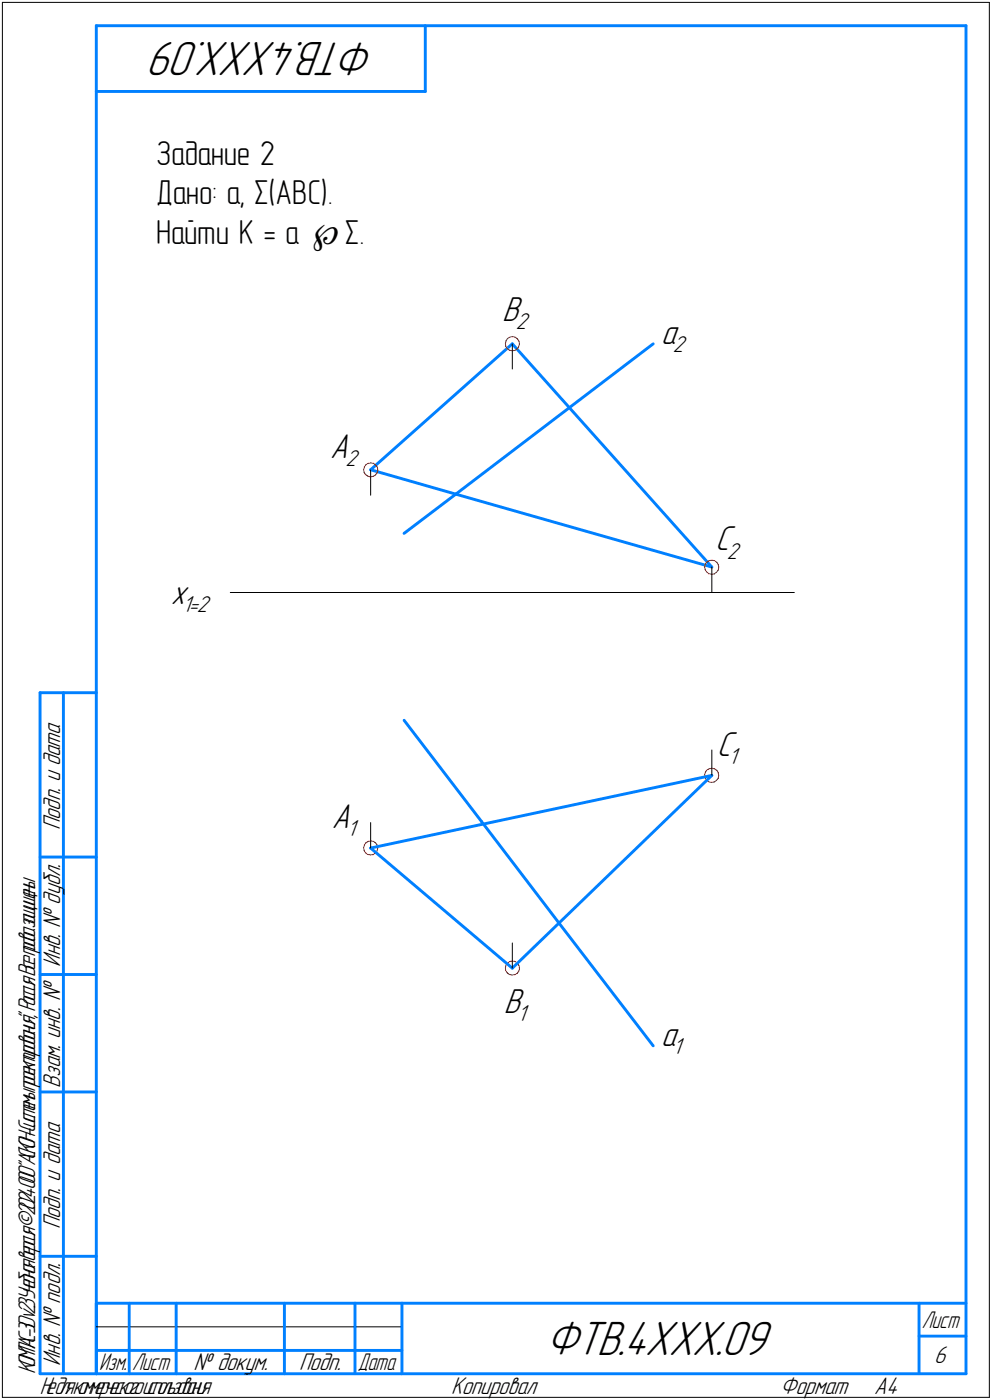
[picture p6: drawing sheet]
<svg xmlns="http://www.w3.org/2000/svg" width="211mm" height="298mm" viewBox="0 0 211 298" stroke-linecap="round" stroke-linejoin="round" font-family="sans-serif">
<path d="M.5 .5v297zM.5 .5h210zM210.5 .5v297zM109 73.2v5.4zM78.9 100v5.4zM49 126.2h120zM151.4 120.7v5.5zM151.4 159.7v5.4zM78.9 175.1v5.5zM109 200.8v5.3zM.5 297.5h210zM20.5 282.5h65z" fill="none" stroke="#000" stroke-width=".21"/>
<g fill="none" stroke="#0080ff" stroke-width=".62">
<path d="M20.5 5.5v287zM20.5 5.5h185zM20.5 19.5h70zM90.5 5.5v14zM205.5 5.5v287zM109 73.2l42.4 47.5zM78.9 100l30.1-26.8zM78.9 100l18.1 5.2zM86 113.6l11-8.4zM97 105.2l54.4 15.5zM97 105.2l42-32zM8.5 147.5v145z"/>
<path d="M8.5 147.5h12zM13.5 147.5v145zM86 153.4l16.4 21.5zM102.4 174.9l16.5 21.6zM8.5 182.5h12zM78.9 180.6l30.1 25.5zM78.9 180.6l72.5-15.5zM118.9 196.5l20.1 26.2zM8.5 207.5h12zM109 206.1l42.4-41zM8.5 232.5h12zM8.5 267.5h12z"/>
<path d="M20.5 277.5h185zM20.5 277.5v15zM27.5 277.5v15zM37.5 277.5v15zM60.5 277.5v15zM75.5 277.5v15zM85.5 277.5v15zM195.5 277.5v15zM8.5 292.5h12zM20.5 292.5h185zM20.5 287.5h7zM27.5 287.5h10z"/>
<path d="M37.5 287.5h23zM60.5 287.5h15zM75.5 287.5h10zM195.5 284.5h10z"/>
</g>
<g fill="none" stroke="#f00" stroke-width=".21">
<path d="M107.5 73.2l.1 .5zM107.6 73.7l.3 .5zM107.6 72.6l-.1 .6zM107.9 74.2l.5 .4zM108 72.1l.4-.3zM108 72.1l-.4 .5zM108.4 74.6l.5 .1zM108.4 71.8l.7-.1zM108.9 74.7l.6-.1zM109.1 71.7l.5 .1zM109.5 74.6l.5-.3zM109.6 71.8l.5 .3z"/>
<path d="M110.1 72.1l.3 .5zM110.3 73.8l-.3 .5zM110.4 72.6l.1 .6zM110.5 73.3l-.2 .5zM110.5 73.3h.1M77.5 99.5l-.1 .5zM77.8 98.9l.5-.2zM77.8 98.9l-.3 .6zM78.3 98.7l.6-.1zM78.9 98.6l.6 .1zM79.5 98.7l.4 .3zM79.9 99l.4 .5z"/>
<path d="M80.3 99.5l.1 .5zM77.4 100v.6zM77.4 100.6l.4 .4zM77.8 101l.4 .4zM78.2 101.4l.6 .1zM78.8 101.5l.6-.1zM79.4 101.4l.5-.3zM80.2 100.7l-.3 .4zM80.4 100.1l-.2 .6zM80.4 100v.1zM150.4 119.7l.5-.3zM150.4 119.7l-.4 .5z"/>
<path d="M150.9 119.4l.5-.1zM151.4 119.3l.6 .1zM152 119.4l.5 .3zM152.5 119.7l.3 .5zM149.9 120.7l.1 .6zM150 120.2l-.1 .5zM150 121.3l.3 .5zM150.3 121.8l.5 .3zM150.8 122.1l.5 .2zM151.3 122.3l.6-.1zM151.9 122.2l.5-.3zM152.8 120.2l.1 .5z"/>
<path d="M152.8 121.4l-.4 .5zM152.9 120.8l-.1 .6zM152.9 120.7v.1zM77.5 179.9l-.1 .6zM77.8 179.4l.5-.2zM77.8 179.4l-.3 .5zM78.3 179.2l.6-.2zM78.9 179l.6 .2zM79.5 179.2l.4 .3zM79.9 179.5l.4 .4zM80.3 179.9l.1 .7zM149.9 165l.1 .6z"/>
<path d="M150 164.5l-.1 .5zM150 165.6l.3 .5zM150.3 166.1l.5 .4zM150.4 164l.5-.3zM150.4 164l-.4 .5zM150.8 166.5l.5 .1zM150.9 163.7l.5-.1zM151.3 166.6l.6-.1zM151.4 163.6l.6 .1zM151.9 166.5l.5-.3zM152 163.7l.5 .3zM152.5 164l.3 .5z"/>
<path d="M152.8 164.5l.1 .6zM152.8 165.7l-.4 .5zM152.9 165.2l-.1 .5zM152.9 165.2h.1M77.4 180.5v.6zM77.4 181.1l.4 .5zM77.8 181.6l.4 .3zM78.2 181.9l.6 .1zM78.8 182h.6zM79.4 182l.5-.4zM80.2 181.2l-.3 .4zM80.4 180.6l-.2 .6z"/>
<path d="M80.4 180.6h.1M107.5 206.1l.1 .5zM107.6 206.6l.3 .6zM107.6 205.5l-.1 .6zM107.9 207.2l.5 .3zM108 205.1l.4-.4zM108 205.1l-.4 .4zM108.4 207.5l.5 .1zM108.4 204.7l.7-.1zM108.9 207.6l.6-.1zM109.1 204.6l.5 .1zM109.5 207.5l.5-.2z"/>
<path d="M109.6 204.7l.5 .4zM110.1 205.1l.3 .5zM110.3 206.8l-.3 .5zM110.4 205.6l.1 .5zM110.5 206.2l-.2 .6zM110.5 206.1v.1z"/>
</g>
<g fill="#fff" stroke="#fff" stroke-width=".21">
<path d="M36.4 122.9h9.8zM36.4 123h9.8zM36.4 123h9.8zM36.4 123.1h9.8zM36.4 123.2h9.8zM36.4 123.2h9.8zM36.4 123.3h9.8zM36.4 123.3h9.8zM36.4 123.4h9.8zM36.4 123.4h9.8zM36.4 123.5h9.8zM36.4 123.6h9.8zM36.4 123.6h9.8zM36.4 123.7h9.8zM36.4 123.7h9.8zM36.4 123.8h9.8zM36.4 123.8h9.8zM36.4 123.9h9.8zM36.4 124h9.8zM36.4 124h9.8zM36.4 124.1h9.8zM36.4 124.1h9.8zM36.4 124.2h9.8zM36.4 124.2h9.8zM36.4 124.3h9.8zM36.4 124.3h9.8zM36.4 124.4h9.8zM36.4 124.5h9.8zM36.4 124.5h9.8zM36.4 124.6h9.8zM36.4 124.6h9.8zM36.4 124.7h9.8zM36.4 124.7h9.8zM36.4 124.8h9.8zM36.4 124.9h9.8zM36.4 124.9h9.8zM36.4 125h9.8zM36.4 125h9.8zM36.4 125.1h9.8zM36.4 125.1h9.8zM36.4 125.2h9.8zM36.4 125.3h9.8zM36.4 125.3h9.8zM36.4 125.4h9.8zM36.4 125.4h9.8zM36.4 125.5h9.8zM36.4 125.5h9.8zM36.4 125.6h9.8zM36.4 125.6h9.8zM36.4 125.7h9.8zM36.4 125.8h9.8zM36.4 125.8h9.8zM36.4 125.9h9.8zM36.4 125.9h9.8zM36.4 126h9.8zM36.4 126h9.8zM36.4 126.1h9.8zM36.4 126.2h9.8zM36.4 126.2h9.8zM36.4 126.3h9.8zM36.4 126.3h9.8zM36.4 126.4h9.8zM36.4 126.4h9.8zM36.4 126.5h9.8zM36.4 126.5h9.8zM36.4 126.6h9.8zM36.4 126.7h9.8zM36.4 126.7h9.8zM36.4 126.8h9.8zM36.4 126.8h9.8zM36.4 126.9h9.8zM36.4 126.9h9.8zM36.4 127h9.8zM36.4 127.1h9.8zM36.4 127.1h9.8zM36.4 127.2h9.8zM36.4 127.2h9.8zM36.4 127.3h9.8zM36.4 127.3h9.8zM36.4 127.4h9.8zM36.4 127.5h9.8zM36.4 127.5h9.8zM36.4 127.6h9.8zM36.4 127.6h9.8zM36.4 127.7h9.8zM36.4 127.7h9.8zM36.4 127.8h9.8zM36.4 127.8h9.8zM36.4 127.9h9.8zM36.4 128h9.8zM36.4 128h9.8zM36.4 128.1h9.8zM36.4 128.1h9.8zM36.4 128.2h9.8zM36.4 128.2h9.8zM36.4 128.3h9.8zM36.4 128.4h9.8zM36.4 128.4h9.8zM36.4 128.5h9.8zM36.4 128.5h9.8zM36.4 128.6h9.8zM36.4 128.6h9.8zM36.4 128.7h9.8zM36.4 128.7h9.8zM36.4 128.8h9.8zM36.4 128.9h9.8zM36.4 128.9h9.8zM36.4 129h9.8zM36.4 129h9.8zM36.4 129.1h9.8zM36.4 129.1h9.8zM36.4 129.2h9.8zM36.4 129.3h9.8zM36.4 129.3h9.8zM36.4 129.4h9.8zM36.4 129.4h9.8zM36.4 129.5h9.8zM36.4 129.5h9.8zM36.4 129.6h9.8zM36.4 129.7h9.8zM36.4 129.7h9.8zM36.4 129.8h9.8zM36.4 129.8h9.8zM36.4 129.9h9.8zM36.4 129.9h9.8zM36.4 130h9.8zM36.4 130h9.8zM36.4 130.1h9.8zM36.4 130.2h9.8zM36.4 130.2h9.8zM36.4 130.3h9.8zM36.4 130.3h9.8zM36.4 130.4h9.8zM36.4 130.4h9.8zM36.4 130.5h9.8zM36.4 130.6h9.8zM36.4 130.6h9.8zM36.4 130.7h9.8zM36.4 130.7h9.8zM36.4 130.8h9.8zM36.4 130.8h9.8zM36.4 130.9h9.8zM36.4 131h9.8zM36.4 131h9.8zM36.4 131.1h9.8zM36.4 131.1h9.8zM36.4 131.2h9.8zM36.4 131.2h9.8z"/>
<path d="M140.7 67.6h6.7zM140.7 67.6h6.7zM140.7 67.7h6.7zM140.7 67.7h6.7zM140.7 67.8h6.7zM140.7 67.8h6.7zM140.7 67.9h6.7zM140.7 68h6.7zM140.7 68h6.7zM140.7 68.1h6.7zM140.7 68.1h6.7zM140.7 68.2h6.7zM140.7 68.2h6.7zM140.7 68.3h6.7zM140.7 68.4h6.7zM140.7 68.4h6.7zM140.7 68.5h6.7zM140.7 68.5h6.7zM140.7 68.6h6.7zM140.7 68.6h6.7zM140.7 68.7h6.7zM140.7 68.7h6.7zM140.7 68.8h6.7zM140.7 68.9h6.7zM140.7 68.9h6.7zM140.7 69h6.7zM140.7 69h6.7zM140.7 69.1h6.7zM140.7 69.1h6.7zM140.7 69.2h6.7zM140.7 69.3h6.7zM140.7 69.3h6.7zM140.7 69.4h6.7zM140.7 69.4h6.7zM140.7 69.5h6.7zM140.7 69.5h6.7zM140.7 69.6h6.7zM140.7 69.7h6.7zM140.7 69.7h6.7zM140.7 69.8h6.7zM140.7 69.8h6.7zM140.7 69.9h6.7zM140.7 69.9h6.7zM140.7 70h6.7zM140.7 70h6.7zM140.7 70.1h6.7zM140.7 70.2h6.7zM140.7 70.2h6.7zM140.7 70.3h6.7zM140.7 70.3h6.7zM140.7 70.4h6.7zM140.7 70.4h6.7zM140.7 70.5h6.7zM140.7 70.6h6.7zM140.7 70.6h6.7zM140.7 70.7h6.7zM140.7 70.7h6.7zM140.7 70.8h6.7zM140.7 70.8h6.7zM140.7 70.9h6.7zM140.7 71h6.7zM140.7 71h6.7zM140.7 71.1h6.7zM140.7 71.1h6.7zM140.7 71.2h6.7zM140.7 71.2h6.7zM140.7 71.3h6.7zM140.7 71.3h6.7zM140.7 71.4h6.7zM140.7 71.5h6.7zM140.7 71.5h6.7zM140.7 71.6h6.7zM140.7 71.6h6.7zM140.7 71.7h6.7zM140.7 71.7h6.7zM140.7 71.8h6.7zM140.7 71.9h6.7zM140.7 71.9h6.7zM140.7 72h6.7zM140.7 72h6.7zM140.7 72.1h6.7zM140.7 72.1h6.7zM140.7 72.2h6.7zM140.7 72.2h6.7zM140.7 72.3h6.7zM140.7 72.4h6.7zM140.7 72.4h6.7zM140.7 72.5h6.7zM140.7 72.5h6.7zM140.7 72.6h6.7zM140.7 72.6h6.7zM140.7 72.7h6.7zM140.7 72.8h6.7zM140.7 72.8h6.7zM140.7 72.9h6.7zM140.7 72.9h6.7zM140.7 73h6.7zM140.7 73h6.7zM140.7 73.1h6.7zM140.7 73.2h6.7zM140.7 73.2h6.7zM140.7 73.3h6.7zM140.7 73.3h6.7zM140.7 73.4h6.7zM140.7 73.4h6.7zM140.7 73.5h6.7zM140.7 73.5h6.7zM140.7 73.6h6.7zM140.7 73.7h6.7zM140.7 73.7h6.7zM140.7 73.8h6.7zM140.7 73.8h6.7zM140.7 73.9h6.7zM140.7 73.9h6.7zM140.7 74h6.7zM140.7 74.1h6.7zM140.7 74.1h6.7zM140.7 74.2h6.7zM140.7 74.2h6.7zM140.7 74.3h6.7zM140.7 74.3h6.7zM140.7 74.4h6.7zM140.7 74.5h6.7zM140.7 74.5h6.7zM140.7 74.6h6.7zM140.7 74.6h6.7zM140.7 74.7h6.7zM140.7 74.7h6.7zM140.7 74.8h6.7zM140.7 74.8h6.7zM140.7 74.9h6.7zM140.7 75h6.7zM140.7 75h6.7zM140.7 75.1h6.7zM140.7 75.1h6.7zM140.7 75.2h6.7zM140.7 75.2h6.7zM140.7 75.3h6.7zM140.7 75.4h6.7zM140.7 75.4h6.7zM140.7 75.5h6.7zM140.7 75.5h6.7zM140.7 75.6h6.7zM140.7 75.6h6.7zM140.7 75.7h6.7zM140.7 75.7h6.7zM140.7 75.8h6.7zM140.7 75.9h6.7zM140.7 75.9h6.7z"/>
<path d="M140.7 217.1h6.1zM140.7 217.1h6.1zM140.7 217.2h6.1zM140.7 217.3h6.1zM140.7 217.3h6.1zM140.7 217.4h6.1zM140.7 217.4h6.1zM140.7 217.5h6.1zM140.7 217.5h6.1zM140.7 217.6h6.1zM140.7 217.6h6.1zM140.7 217.7h6.1zM140.7 217.8h6.1zM140.7 217.8h6.1zM140.7 217.9h6.1zM140.7 217.9h6.1zM140.7 218h6.1zM140.7 218h6.1zM140.7 218.1h6.1zM140.7 218.2h6.1zM140.7 218.2h6.1zM140.7 218.3h6.1zM140.7 218.3h6.1zM140.7 218.4h6.1zM140.7 218.4h6.1zM140.7 218.5h6.1zM140.7 218.6h6.1zM140.7 218.6h6.1zM140.7 218.7h6.1zM140.7 218.7h6.1zM140.7 218.8h6.1zM140.7 218.8h6.1zM140.7 218.9h6.1zM140.7 218.9h6.1zM140.7 219h6.1zM140.7 219.1h6.1zM140.7 219.1h6.1zM140.7 219.2h6.1zM140.7 219.2h6.1zM140.7 219.3h6.1zM140.7 219.3h6.1zM140.7 219.4h6.1zM140.7 219.5h6.1zM140.7 219.5h6.1zM140.7 219.6h6.1zM140.7 219.6h6.1zM140.7 219.7h6.1zM140.7 219.7h6.1zM140.7 219.8h6.1zM140.7 219.9h6.1zM140.7 219.9h6.1zM140.7 220h6.1zM140.7 220h6.1zM140.7 220.1h6.1zM140.7 220.1h6.1zM140.7 220.2h6.1zM140.7 220.2h6.1zM140.7 220.3h6.1zM140.7 220.4h6.1zM140.7 220.4h6.1zM140.7 220.5h6.1zM140.7 220.5h6.1zM140.7 220.6h6.1zM140.7 220.6h6.1zM140.7 220.7h6.1zM140.7 220.8h6.1zM140.7 220.8h6.1zM140.7 220.9h6.1zM140.7 220.9h6.1zM140.7 221h6.1zM140.7 221h6.1zM140.7 221.1h6.1zM140.7 221.1h6.1zM140.7 221.2h6.1zM140.7 221.3h6.1zM140.7 221.3h6.1zM140.7 221.4h6.1zM140.7 221.4h6.1zM140.7 221.5h6.1zM140.7 221.5h6.1zM140.7 221.6h6.1zM140.7 221.7h6.1zM140.7 221.7h6.1zM140.7 221.8h6.1zM140.7 221.8h6.1zM140.7 221.9h6.1zM140.7 221.9h6.1zM140.7 222h6.1zM140.7 222.1h6.1zM140.7 222.1h6.1zM140.7 222.2h6.1zM140.7 222.2h6.1zM140.7 222.3h6.1zM140.7 222.3h6.1zM140.7 222.4h6.1zM140.7 222.4h6.1zM140.7 222.5h6.1zM140.7 222.6h6.1zM140.7 222.6h6.1zM140.7 222.7h6.1zM140.7 222.7h6.1zM140.7 222.8h6.1zM140.7 222.8h6.1zM140.7 222.9h6.1zM140.7 223h6.1zM140.7 223h6.1zM140.7 223.1h6.1zM140.7 223.1h6.1zM140.7 223.2h6.1zM140.7 223.2h6.1zM140.7 223.3h6.1zM140.7 223.4h6.1zM140.7 223.4h6.1zM140.7 223.5h6.1zM140.7 223.5h6.1zM140.7 223.6h6.1zM140.7 223.6h6.1zM140.7 223.7h6.1zM140.7 223.7h6.1zM140.7 223.8h6.1zM140.7 223.9h6.1zM140.7 223.9h6.1zM140.7 224h6.1zM140.7 224h6.1zM140.7 224.1h6.1zM140.7 224.1h6.1zM140.7 224.2h6.1zM140.7 224.3h6.1zM140.7 224.3h6.1zM140.7 224.4h6.1zM140.7 224.4h6.1zM140.7 224.5h6.1zM140.7 224.5h6.1zM140.7 224.6h6.1zM140.7 224.6h6.1zM140.7 224.7h6.1zM140.7 224.8h6.1zM140.7 224.8h6.1zM140.7 224.9h6.1zM140.7 224.9h6.1zM140.7 225h6.1zM140.7 225h6.1zM140.7 225.1h6.1zM140.7 225.2h6.1zM140.7 225.2h6.1zM140.7 225.3h6.1zM140.7 225.3h6.1zM140.7 225.4h6.1z"/>
<path d="M33.2 29.3h25.3zM33.2 29.4h25.3zM33.2 29.4h25.3zM33.2 29.5h25.3zM33.2 29.5h25.3zM33.2 29.6h25.3zM33.2 29.6h25.3zM33.2 29.7h25.3zM33.2 29.7h25.3zM33.2 29.8h25.3zM33.2 29.9h25.3zM33.2 29.9h25.3zM33.2 30h25.3zM33.2 30h25.3zM33.2 30.1h25.3zM33.2 30.1h25.3zM33.2 30.2h25.3zM33.2 30.3h25.3zM33.2 30.3h25.3zM33.2 30.4h25.3zM33.2 30.4h25.3zM33.2 30.5h25.3zM33.2 30.5h25.3zM33.2 30.6h25.3zM33.2 30.6h25.3zM33.2 30.7h25.3zM33.2 30.8h25.3zM33.2 30.8h25.3zM33.2 30.9h25.3zM33.2 30.9h25.3zM33.2 31h25.3zM33.2 31h25.3zM33.2 31.1h25.3zM33.2 31.2h25.3zM33.2 31.2h25.3zM33.2 31.3h25.3zM33.2 31.3h25.3zM33.2 31.4h25.3zM33.2 31.4h25.3zM33.2 31.5h25.3zM33.2 31.6h25.3zM33.2 31.6h25.3zM33.2 31.7h25.3zM33.2 31.7h25.3zM33.2 31.8h25.3zM33.2 31.8h25.3zM33.2 31.9h25.3zM33.2 31.9h25.3zM33.2 32h25.3zM33.2 32.1h25.3zM33.2 32.1h25.3zM33.2 32.2h25.3zM33.2 32.2h25.3zM33.2 32.3h25.3zM33.2 32.3h25.3zM33.2 32.4h25.3zM33.2 32.5h25.3zM33.2 32.5h25.3zM33.2 32.6h25.3zM33.2 32.6h25.3zM33.2 32.7h25.3zM33.2 32.7h25.3zM33.2 32.8h25.3zM33.2 32.9h25.3zM33.2 32.9h25.3zM33.2 33h25.3zM33.2 33h25.3zM33.2 33.1h25.3zM33.2 33.1h25.3zM33.2 33.2h25.3zM33.2 33.2h25.3zM33.2 33.3h25.3zM33.2 33.4h25.3zM33.2 33.4h25.3zM33.2 33.5h25.3zM33.2 33.5h25.3zM33.2 33.6h25.3zM33.2 33.6h25.3zM33.2 33.7h25.3zM33.2 33.8h25.3zM33.2 33.8h25.3zM33.2 33.9h25.3zM33.2 33.9h25.3zM33.2 34h25.3zM33.2 34h25.3zM33.2 34.1h25.3zM33.2 34.1h25.3zM33.2 34.2h25.3zM33.2 34.3h25.3zM33.2 34.3h25.3zM33.2 34.4h25.3zM33.2 34.4h25.3zM33.2 34.5h25.3zM33.2 34.5h25.3zM33.2 34.6h25.3zM33.2 34.7h25.3zM33.2 34.7h25.3zM33.2 34.8h25.3zM33.2 34.8h25.3zM33.2 34.9h25.3zM33.2 34.9h25.3zM33.2 35h25.3zM33.2 35.1h25.3zM33.2 35.1h25.3zM33.2 35.2h25.3zM33.2 35.2h25.3zM33.2 35.3h25.3zM33.2 35.3h25.3zM33.2 35.4h25.3zM33.2 35.4h25.3zM33.2 35.5h25.3zM33.2 35.6h25.3zM33.2 35.6h25.3zM33.2 35.7h25.3zM33.2 35.7h25.3zM33.2 35.8h25.3zM33.2 35.8h25.3zM33.2 35.9h25.3zM33.2 36h25.3zM33.2 36h25.3zM33.2 36.1h25.3zM33.2 36.1h25.3zM33.2 36.2h25.3zM33.2 36.2h25.3zM33.2 36.3h25.3zM33.2 36.4h25.3zM33.2 36.4h25.3zM33.2 36.5h25.3zM33.2 36.5h25.3zM33.2 36.6h25.3zM33.2 36.6h25.3z"/>
<path d="M33.2 36.7h37.6zM33.2 36.7h37.6zM33.2 36.8h37.6zM33.2 36.9h37.6zM33.2 36.9h37.6zM33.2 37h37.6zM33.2 37h37.6zM33.2 37.1h37.6zM33.2 37.1h37.6zM33.2 37.2h37.6zM33.2 37.3h37.6zM33.2 37.3h37.6zM33.2 37.4h37.6zM33.2 37.4h37.6zM33.2 37.5h37.6zM33.2 37.5h37.6zM33.2 37.6h37.6zM33.2 37.6h37.6zM33.2 37.7h37.6zM33.2 37.8h37.6zM33.2 37.8h37.6zM33.2 37.9h37.6zM33.2 37.9h37.6zM33.2 38h37.6zM33.2 38h37.6zM33.2 38.1h37.6zM33.2 38.2h37.6zM33.2 38.2h37.6zM33.2 38.3h37.6zM33.2 38.3h37.6zM33.2 38.4h37.6zM33.2 38.4h37.6zM33.2 38.5h37.6zM33.2 38.6h37.6zM33.2 38.6h37.6zM33.2 38.7h37.6zM33.2 38.7h37.6zM33.2 38.8h37.6zM33.2 38.8h37.6zM33.2 38.9h37.6zM33.2 38.9h37.6zM33.2 39h37.6zM33.2 39.1h37.6zM33.2 39.1h37.6zM33.2 39.2h37.6zM33.2 39.2h37.6zM33.2 39.3h37.6zM33.2 39.3h37.6zM33.2 39.4h37.6zM33.2 39.5h37.6zM33.2 39.5h37.6zM33.2 39.6h37.6zM33.2 39.6h37.6zM33.2 39.7h37.6zM33.2 39.7h37.6zM33.2 39.8h37.6zM33.2 39.8h37.6zM33.2 39.9h37.6zM33.2 40h37.6zM33.2 40h37.6zM33.2 40.1h37.6zM33.2 40.1h37.6zM33.2 40.2h37.6zM33.2 40.2h37.6zM33.2 40.3h37.6zM33.2 40.4h37.6zM33.2 40.4h37.6zM33.2 40.5h37.6zM33.2 40.5h37.6zM33.2 40.6h37.6zM33.2 40.6h37.6zM33.2 40.7h37.6zM33.2 40.8h37.6zM33.2 40.8h37.6zM33.2 40.9h37.6zM33.2 40.9h37.6zM33.2 41h37.6zM33.2 41h37.6zM33.2 41.1h37.6zM33.2 41.1h37.6zM33.2 41.2h37.6zM33.2 41.3h37.6zM33.2 41.3h37.6zM33.2 41.4h37.6zM33.2 41.4h37.6zM33.2 41.5h37.6zM33.2 41.5h37.6zM33.2 41.6h37.6zM33.2 41.7h37.6zM33.2 41.7h37.6zM33.2 41.8h37.6zM33.2 41.8h37.6zM33.2 41.9h37.6zM33.2 41.9h37.6zM33.2 42h37.6zM33.2 42.1h37.6zM33.2 42.1h37.6zM33.2 42.2h37.6zM33.2 42.2h37.6zM33.2 42.3h37.6zM33.2 42.3h37.6zM33.2 42.4h37.6zM33.2 42.4h37.6zM33.2 42.5h37.6zM33.2 42.6h37.6zM33.2 42.6h37.6zM33.2 42.7h37.6zM33.2 42.7h37.6zM33.2 42.8h37.6zM33.2 42.8h37.6zM33.2 42.9h37.6zM33.2 43h37.6zM33.2 43h37.6zM33.2 43.1h37.6zM33.2 43.1h37.6zM33.2 43.2h37.6zM33.2 43.2h37.6zM33.2 43.3h37.6zM33.2 43.3h37.6zM33.2 43.4h37.6zM33.2 43.5h37.6zM33.2 43.5h37.6zM33.2 43.6h37.6zM33.2 43.6h37.6zM33.2 43.7h37.6zM33.2 43.7h37.6zM33.2 43.8h37.6zM33.2 43.9h37.6zM33.2 43.9h37.6zM33.2 44h37.6zM33.2 44h37.6zM33.2 44.1h37.6zM33.2 44.1h37.6zM33.2 44.2h37.6zM33.2 44.3h37.6zM33.2 44.3h37.6zM33.2 44.4h37.6zM33.2 44.4h37.6zM33.2 44.5h37.6zM33.2 44.5h37.6zM33.2 44.6h37.6zM33.2 44.6h37.6zM33.2 44.7h37.6zM33.2 44.8h37.6zM33.2 44.8h37.6zM33.2 44.9h37.6zM33.2 44.9h37.6zM33.2 45h37.6zM33.2 45h37.6zM33.2 45.1h37.6zM33.2 45.2h37.6zM33.2 45.2h37.6z"/>
<path d="M33.2 45.3h44.4zM33.2 45.3h44.4zM33.2 45.4h44.4zM33.2 45.4h44.4zM33.2 45.5h44.4zM33.2 45.6h44.4zM33.2 45.6h44.4zM33.2 45.7h44.4zM33.2 45.7h44.4zM33.2 45.8h44.4zM33.2 45.8h44.4zM33.2 45.9h44.4zM33.2 45.9h44.4zM33.2 46h44.4zM33.2 46.1h44.4zM33.2 46.1h44.4zM33.2 46.2h44.4zM33.2 46.2h44.4zM33.2 46.3h44.4zM33.2 46.3h44.4zM33.2 46.4h44.4zM33.2 46.5h44.4zM33.2 46.5h44.4zM33.2 46.6h44.4zM33.2 46.6h44.4zM33.2 46.7h44.4zM33.2 46.7h44.4zM33.2 46.8h44.4zM33.2 46.8h44.4zM33.2 46.9h44.4zM33.2 47h44.4zM33.2 47h44.4zM33.2 47.1h44.4zM33.2 47.1h44.4zM33.2 47.2h44.4zM33.2 47.2h44.4zM33.2 47.3h44.4zM33.2 47.4h44.4zM33.2 47.4h44.4zM33.2 47.5h44.4zM33.2 47.5h44.4zM33.2 47.6h44.4zM33.2 47.6h44.4zM33.2 47.7h44.4zM33.2 47.8h44.4zM33.2 47.8h44.4zM33.2 47.9h44.4zM33.2 47.9h44.4zM33.2 48h44.4zM33.2 48h44.4zM33.2 48.1h44.4zM33.2 48.1h44.4zM33.2 48.2h44.4zM33.2 48.3h44.4zM33.2 48.3h44.4zM33.2 48.4h44.4zM33.2 48.4h44.4zM33.2 48.5h44.4zM33.2 48.5h44.4zM33.2 48.6h44.4zM33.2 48.7h44.4zM33.2 48.7h44.4zM33.2 48.8h44.4zM33.2 48.8h44.4zM33.2 48.9h44.4zM33.2 48.9h44.4zM33.2 49h44.4zM33.2 49.1h44.4zM33.2 49.1h44.4zM33.2 49.2h44.4zM33.2 49.2h44.4zM33.2 49.3h44.4zM33.2 49.3h44.4zM33.2 49.4h44.4zM33.2 49.4h44.4zM33.2 49.5h44.4zM33.2 49.6h44.4zM33.2 49.6h44.4zM33.2 49.7h44.4zM33.2 49.7h44.4zM33.2 49.8h44.4zM33.2 49.8h44.4zM33.2 49.9h44.4zM33.2 50h44.4zM33.2 50h44.4zM33.2 50.1h44.4zM33.2 50.1h44.4zM33.2 50.2h44.4zM33.2 50.2h44.4zM33.2 50.3h44.4zM33.2 50.3h44.4zM33.2 50.4h44.4zM33.2 50.5h44.4zM33.2 50.5h44.4zM33.2 50.6h44.4zM33.2 50.6h44.4zM33.2 50.7h44.4zM33.2 50.7h44.4zM33.2 50.8h44.4zM33.2 50.9h44.4zM33.2 50.9h44.4zM33.2 51h44.4zM33.2 51h44.4zM33.2 51.1h44.4zM33.2 51.1h44.4zM33.2 51.2h44.4zM33.2 51.3h44.4zM33.2 51.3h44.4zM33.2 51.4h44.4zM33.2 51.4h44.4zM33.2 51.5h44.4zM33.2 51.5h44.4zM33.2 51.6h44.4zM33.2 51.6h44.4zM33.2 51.7h44.4zM33.2 51.8h44.4zM33.2 51.8h44.4zM33.2 51.9h44.4zM33.2 51.9h44.4zM33.2 52h44.4zM33.2 52h44.4zM33.2 52.1h44.4zM33.2 52.2h44.4zM33.2 52.2h44.4zM33.2 52.3h44.4zM33.2 52.3h44.4zM33.2 52.4h44.4zM33.2 52.4h44.4zM33.2 52.5h44.4zM33.2 52.5h44.4zM33.2 52.6h44.4zM33.2 52.7h44.4zM33.2 52.7h44.4zM33.2 52.8h44.4zM33.2 52.8h44.4zM33.2 52.9h44.4zM33.2 52.9h44.4zM33.2 53h44.4zM33.2 53.1h44.4zM33.2 53.1h44.4zM33.2 53.2h44.4zM33.2 53.2h44.4zM33.2 53.3h44.4zM33.2 53.3h44.4zM33.2 53.4h44.4zM33.2 53.5h44.4zM33.2 53.5h44.4zM33.2 53.6h44.4zM33.2 53.6h44.4zM33.2 53.7h44.4zM33.2 53.7h44.4zM33.2 53.8h44.4zM33.2 53.8h44.4z"/>
</g>
<g font-size="10.9">
<text x="79.9" y="9" transform="rotate(-180 79.9 9)">ФТВ.4ХХХ.09</text>
<text x="116.1" y="288.5">ФТВ.4ХХХ.09</text>
</g>
<g font-size="7.8">
<text x="106.8" y="68.4">B</text>
<text x="140.7" y="73.2">a</text>
<text x="70.2" y="97.6">A</text>
<text x="152.1" y="117.2">C</text>
<text x="36.3" y="128.5">x</text>
<text x="152.5" y="161">C</text>
<text x="70.6" y="176.3">A</text>
<text x="107.2" y="215.6">B</text>
<text x="140.7" y="222.7">a</text>
</g>
<g font-size="7.4">
<text x="33.2" y="35.1">Задание 2</text>
<text x="33.2" y="43.4">Дано: a, Σ(ABC).</text>
<text x="33.2" y="52">Найти K = a ℘Σ.</text>
</g>
<g font-size="5.5">
<text x="12.8" y="176.7" transform="rotate(-90 12.8 176.7)">Подп. и дата</text>
<text x="12.8" y="205.8" transform="rotate(-90 12.8 205.8)">Инв. № дубл.</text>
<text x="12.8" y="231.6" transform="rotate(-90 12.8 231.6)">Взам. инв. №</text>
<text x="12.8" y="261.7" transform="rotate(-90 12.8 261.7)">Подп. и дата</text>
<text x="12.8" y="290.8" transform="rotate(-90 12.8 290.8)">Инв. № подл.</text>
<text x="41.2" y="291.8">№ докум.</text>
<text x="63.6" y="291.8">Подп.</text>
<text x="198.8" y="290.3">6</text>
<text x="96" y="296.8">Копировал</text>
<text x="166" y="296.8">Формат</text>
<text x="186" y="296.8">A4</text>
</g>
<g font-size="5.4">
<text x="196.1" y="282.8">Лист</text>
<text x="7.5" y="292.5" transform="rotate(-90 7.5 292.5)">КОМПАС-3Dv23Учебнаяверсия©2024ООО&quot;АСКОН-Системыпроектирования&quot;,Россия.Всеправазащищены.</text>
<text x="21.1" y="291.8">Изм.</text>
<text x="28.1" y="291.8">Лист</text>
<text x="76.1" y="291.8">Дата</text>
<text x="8.5" y="296.7">Недлякоммерческогоиспользования</text>
</g>
<g font-size="5.2">
<text x="109.7" y="70.1">2</text>
<text x="143.2" y="74.9">2</text>
<text x="73.5" y="99.3">2</text>
<text x="154.6" y="118.9">2</text>
<text x="38.8" y="130.3">1=2</text>
<text x="155" y="162.7">1</text>
<text x="73.8" y="178">1</text>
<text x="110.1" y="217.3">1</text>
<text x="143.2" y="224.4">1</text>
</g>
</svg>
